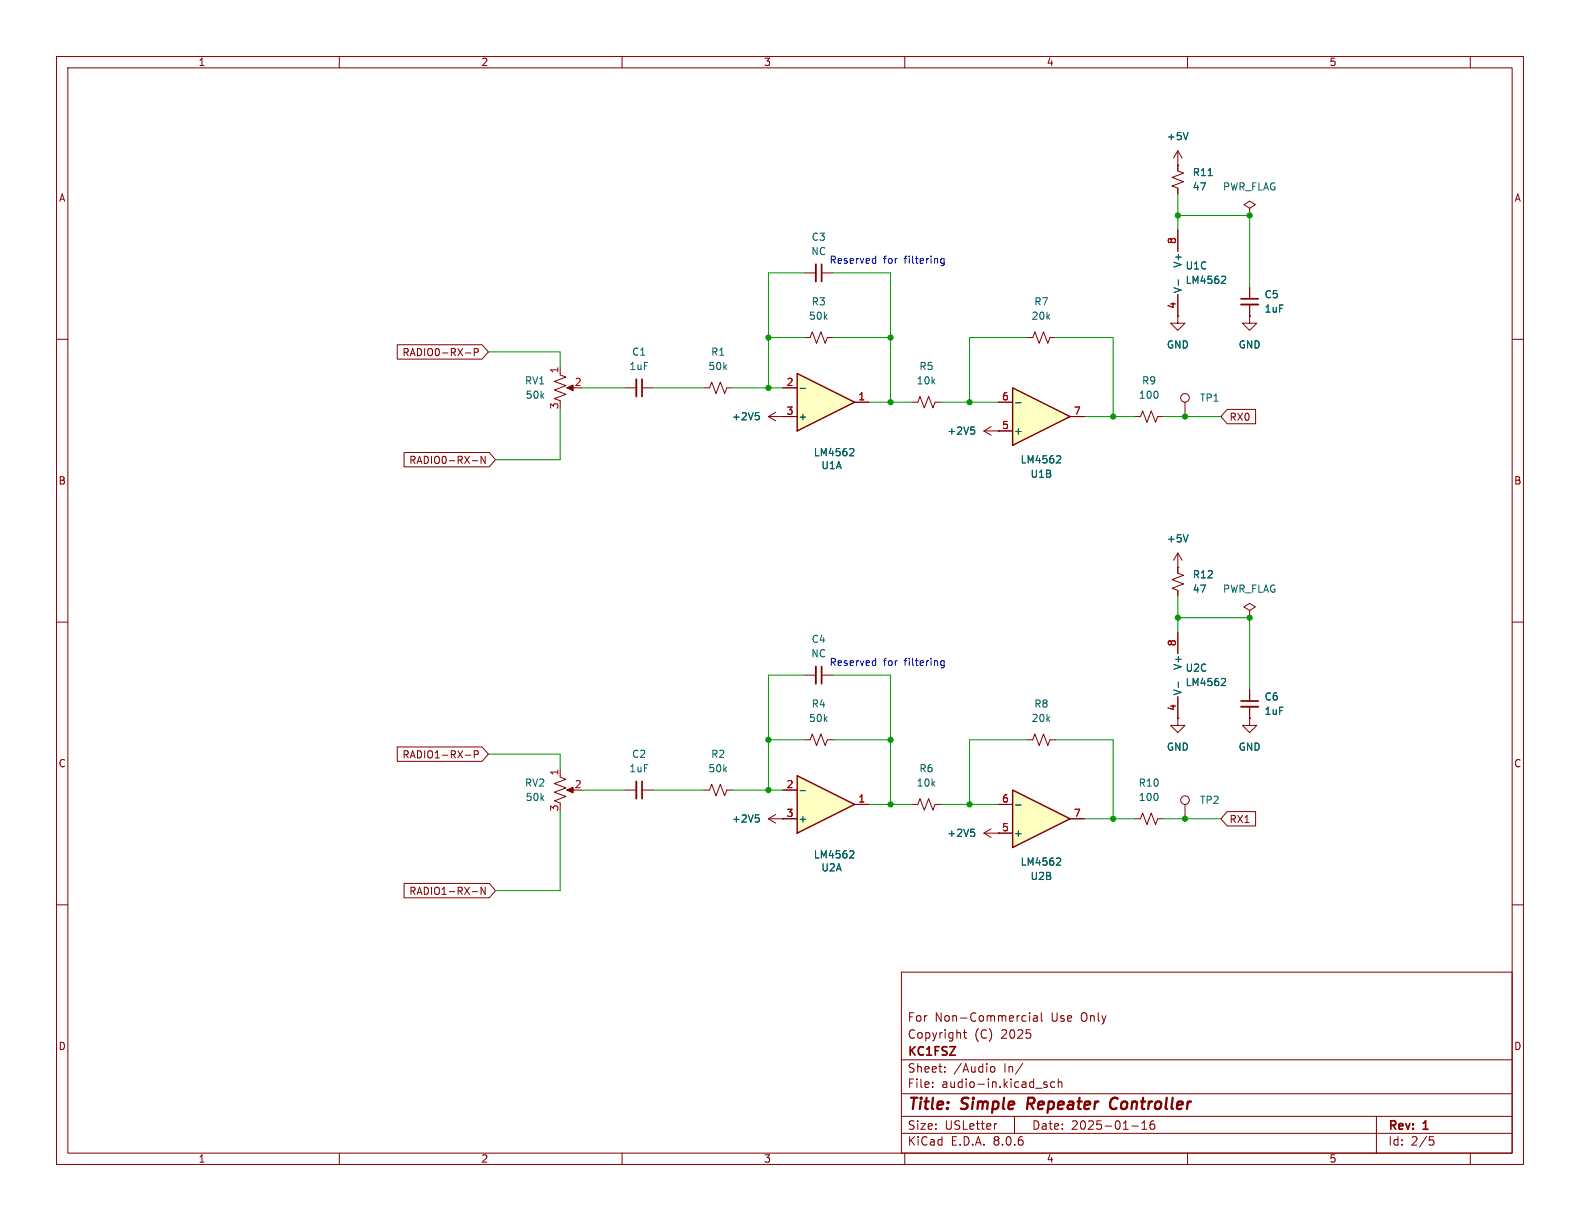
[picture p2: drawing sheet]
<svg xmlns="http://www.w3.org/2000/svg" width="279mm" height="216mm" viewBox="0 0 279 216" stroke-linecap="round" stroke-linejoin="round" font-family="sans-serif">
<g fill="none" stroke="#840000" stroke-width=".18">
<path d="M10 10h259.4v195.9h-259.4zM12 12h255.4v191.9h-255.4zM60 10v2M110 10v2M160 10v2M210 10v2M260 10v2M208.3 29.2h.1M208.3 26.7l-.8 1.2M208.3 26.7v2.5M208.3 26.7l.7 1.2M221 36.8l1-.6-1-.6-1 .6 1 .6v1.3"/>
<path d="M221 38.1h.1M10 60h2M181.6 59.7h1l.4-1 .8 2 .7-2 .8 2 .4-1h1M208.3 55.9v1.3h1.2l-1.2 1.2-1.3-1.2h1.3M208.3 55.9h.1M208.3 40.6v3.9M208.3 52.1v3.8M221 55.9v1.3h1.2l-1.2 1.2-1.3-1.2h1.3M221 55.9h.1M221 50.8v2M221 53.8v2.1M267.4 60h2"/>
<path d="M161.3 71.1h1l.4-1 .7 2 .8-2 .8 2 .4-1h1M10 110h2M142.2 119.4h2.1M145.3 119.4h2M267.4 110h2M181.6 130.8h1l.4-1 .8 2 .7-2 .8 2 .4-1h1M10 160h2M161.3 142.2h1l.4-1 .7 2.1 .8-2.1 .8 2.1 .4-1.1h1M267.4 160h2M159.4 171.9h108v32h-108zM182.1 179.1v.1M182.1 179.6v1"/>
<path d="M182.8 179.7h.6v.9M183.4 179.9l-.5 .1a.29 .29 0 0 0-.2 .3 .29 .29 0 0 0 .2 .3l.5-.1M184.1 179.1v1.3l.3 .2M159.4 197.4h108M159.4 193.4h108M159.4 187.4h108M164.9 192.1v.2M164.9 191.4v.1M167.1 189.4v.2M167.1 188.7v.1M170.4 182.6h.5M170.6 182.1v1.3l.3 .2"/>
<path d="M175.1 188.9l.3-.3 .4 .1 .1 .2v.4l-.1 .2-.4 .1-.3-.3M176.3 198.7l-.3 .1M179.4 197.4v3M180.9 188l-1.3 1.9M185.1 191.4l-.3-.1-.2 .2v.2l.5 .2v.3h-.5M186.5 191.4l-.4-.1-.3 .3v.4l.1 .2h.6M187.1 191.4l.3-.1 .3 .1 .1 .9M187.1 190.8v1.5M200.1 199.1h1.2M201.9 199.7h.9M201.9 198.6l.5-.4v1.5M204.1 198.2a.59 .59 0 0 0-.7 .6v.6l.1 .2 .4 .1 .2-.2 .1-.5-.1-.2h-.5l-.2 .2"/>
<path d="M243.4 197.4v6.5M60 203.9v2M110 203.9v2M159.4 200.4h108M160 203.9v2M210 203.9v2M252.8 201h.7M252.9 201.6h.4l.3 .2-.2 .6-.5 .1M260 203.9v2"/>
</g>
<path d="M181.9 194.1l-.3 2M197.3 194.1a1.13 1.13 0 0 0-1 .7 1.13 1.13 0 0 0 .3 1.2l.2 .1 .5-.1" fill="none" stroke="#840000" stroke-width=".4"/>
<path d="M210.1 23.4l-.4 1.3M208.4 49.5v1M216.2 48.8l.4 .1 .1 .3-.7 .9h.7" fill="none" stroke="#006464" stroke-width=".18"/>
<path d="M219.5 53.8h3M144.3 117.9v3" fill="none" stroke="#840000" stroke-width=".33"/>
<path d="M219.5 52.8h3M145.3 117.9v3" fill="none" stroke="#840000" stroke-width=".3"/>
<path d="M179.1 68.6l10.1 5.1-10.1 5z" fill="#ffffc2"/>
<path d="M179.1 68.6l10.1 5.1-10.1 5z" fill="none" stroke="#840000" stroke-width=".25"/>
<g fill="none" stroke="#840000" stroke-width=".18">
<path d="M174 76.2h5.1M174 76.2l1.3 .8M175.3 75.4l-1.3 .8M176.5 76.2h.1M176.5 71.1h2.6M189.2 73.7h2.6M208.3 97.8v3.5l1 .4-2 .8 2 .8-2 .7 1 .4v1M208.3 97.8l-.8 1.3M208.3 97.8l.7 1.3M208.3 100.3h.1M221 108l1-.7-1-.6-1 .6 1 .7v1.2M221 109.2h.1"/>
<path d="M142.2 130.8h1.1l.3-1 .8 2 .8-2 .7 2 .4-1h1"/>
</g>
<path d="M171.7 75.5h.6M172.1 76l.3 .2v.3l-.3 .3M179.6 71.2h1M187 80.6h.4l.2 .4-.8 .9h.8M210.1 94.6l-.4 1.2" fill="none" stroke="#006464" stroke-width=".18"/>
<path d="M141 137.2l10.1 5-10.1 5.1z" fill="#ffffc2"/>
<path d="M141 137.2l10.1 5-10.1 5.1z" fill="none" stroke="#840000" stroke-width=".25"/>
<g fill="none" stroke="#840000" stroke-width=".18">
<path d="M208.3 29.2v1l1 .4-2 .8 2 .7-2 .8 1 .4v1M142.2 59.7h1.1l.3-1 .8 2 .8-2 .7 2 .4-1h1M142.2 48.3h2.1M145.3 48.3h2M99.1 66.3l1 .4-2.1 .7 2.1 .8-2.1 .8 2.1 .7-2.1 .8 1.1 .4v.2M99.1 64.8v1.2M100.6 68.6h1M200.7 73.7h1l.4-1.1 .7 2.1 .8-2.1 .7 2.1 .4-1h1M209.5 71.1v2.6M138.4 139.7h2.6M138.4 144.8h2.6M151.1 142.2h2.6"/>
<path d="M174 147.3l1.3 .8M174 147.3h2.5M175.3 146.6l-1.3 .7M176.5 147.3h.1M200.7 144.8h1l.4-1 .7 2 .8-2 .7 2 .4-1h1"/>
<circle cx="209.5" cy="70.4" r=".76"/>
</g>
<path d="M213.7 31.1h.7M141.5 139.8h1M150.4 150.4l.5 .1 .1 .3-.8 .9h.8M171.7 146.6h.6M172.1 147.1l.3 .3v.3l-.3 .2" fill="none" stroke="#006464" stroke-width=".18"/>
<path d="M100.2 68.6l1.1-.5v1z" fill="#840000" stroke="#840000" stroke-width=".18"/>
<path d="M144.3 46.7v3.1" fill="none" stroke="#840000" stroke-width=".33"/>
<path d="M145.3 46.7v3.1" fill="none" stroke="#840000" stroke-width=".3"/>
<path d="M179.1 139.7l10.1 5.1-10.1 5.1z" fill="#ffffc2"/>
<path d="M179.1 139.7l10.1 5.1-10.1 5.1z" fill="none" stroke="#840000" stroke-width=".25"/>
<g fill="none" stroke="#840000" stroke-width=".18">
<path d="M208.3 111.8v3.8M208.3 127v1.3h1.2l-1.2 1.2-1.3-1.2h1.3M208.3 127h.1M208.3 123.2v3.8M221 127v1.3h1.2l-1.2 1.2-1.3-1.2h1.3M221 127h.1M221 121.9v2.1M221 125v2M176.5 147.3h2.6M176.5 142.2h2.6M189.2 144.8h2.6M209.5 142.2v2.6"/>
<circle cx="209.5" cy="141.5" r=".76"/>
</g>
<path d="M216.2 120h.4l.1 .3-.7 .9h.7M208.4 120.6v1M179.6 142.3h1M187 151.7l.4 .1 .2 .3-.8 .9h.8" fill="none" stroke="#006464" stroke-width=".18"/>
<path d="M219.5 125h3" fill="none" stroke="#840000" stroke-width=".33"/>
<path d="M219.5 124h3" fill="none" stroke="#840000" stroke-width=".3"/>
<path d="M141 66l10.1 5.1-10.1 5.1z" fill="#ffffc2"/>
<path d="M141 66l10.1 5.1-10.1 5.1z" fill="none" stroke="#840000" stroke-width=".25"/>
<g fill="none" stroke="#840000" stroke-width=".18">
<path d="M208.3 29.2h.1M208.3 29.2v1M208.3 33.3v1M208.3 55.9h.1M208.3 40.6v3.9M208.3 52.1v3.8M221 55.9h.1M221 50.8v2M221 53.8v2.1M70.2 61h15l1.2 1.2-1.2 1.3h-15zM82.3 62.4h1M83.9 62.3l.6-.1 .1-.1-.1-.3-.6-.2v1.3"/>
<path d="M110.5 68.6h2M113.5 68.6h2.1M124.5 68.6h1l.4-1 .7 2 .8-2 .7 2 .4-1h1M135.9 73.7h5.1M135.9 73.7l1.3 .7M137.2 72.9l-1.3 .8M138.4 73.7h.1M138.4 68.6h2.6M151.1 71.1h2.6M176.5 76.2h.1M176.5 71.1h2.6M176.5 76.2h2.6"/>
<path d="M189.2 73.7h2.6M217 72.4h5v2.5h-5l-1.1-1.2zM71.5 80h15l1.1 1.3-1.1 1.3h-15zM83.5 81.5h1M85.8 80.7v1.3l-.7-1.3v1.3M208.3 100.3h.1M208.3 100.3v1M208.3 104.4v1M208.3 111.8v3.8M70.2 132.1h15l1.2 1.3-1.2 1.2h-15zM82.3 133.5h1M83.9 133.4h.6l.1-.2-.1-.3-.6-.1v1.2"/>
<path d="M99.1 137.4l1 .4-2.1 .8 2.1 .7-2.1 .8 2.1 .7-2.1 .8 1.1 .4v.2M99.1 135.9v1.3M100.6 139.7h1M110.5 139.7h2M113.5 139.7h2.1M124.5 139.7h1l.4-1 .7 2 .8-2 .7 2 .4-1h1M138.4 139.7h2.6M208.3 127h.1M208.3 123.2v3.8M221 127h.1M221 121.9v2.1M221 125v2"/>
<path d="M71.5 156.2h15l1.1 1.3-1.1 1.3h-15zM83.5 157.7h1M85.8 156.9v1.3l-.7-1.3v1.3M135.9 144.8l1.3 .7M135.9 144.8h5.1M137.2 144l-1.3 .8M138.4 144.8h.1M151.1 142.2h2.6M176.5 147.3h.1M176.5 142.2h2.6M176.5 147.3h2.6M189.2 144.8h2.6"/>
<path d="M217 143.5h5v2.6h-5l-1.1-1.3z"/>
</g>
<g fill="none" stroke="#006464" stroke-width=".18">
<path d="M210.1 23.4l-.4 1.3M213.7 31.1h.7M208.4 49.5v1M216.2 48.8l.4 .1 .1 .3-.7 .9h.7M133.6 73h.6M134 73.5l.3 .2v.3l-.3 .2M141.5 68.7h1M150.4 79.3l.5 .1 .1 .3-.8 .9h.8M171.7 75.5h.6M172.1 76l.3 .2v.3l-.3 .3M179.6 71.2h1M187 80.6h.4l.2 .4-.8 .9h.8"/>
<path d="M210.1 94.6l-.4 1.2M216.2 120h.4l.1 .3-.7 .9h.7M141.5 139.8h1M208.4 120.6v1M133.6 144.1h.6M134 144.6l.3 .2v.3l-.3 .3M150.4 150.4l.5 .1 .1 .3-.8 .9h.8M171.7 146.6h.6M172.1 147.1l.3 .3v.3l-.3 .2M179.6 142.3h1M187 151.7l.4 .1 .2 .3-.8 .9h.8"/>
</g>
<path d="M112.5 67.1v3M112.5 138.2v3" fill="none" stroke="#840000" stroke-width=".33"/>
<path d="M113.5 67.1v3M113.5 138.2v3" fill="none" stroke="#840000" stroke-width=".3"/>
<path d="M100.2 139.7l1.1-.5v1z" fill="#840000" stroke="#840000" stroke-width=".18"/>
<path d="M154.5 45.7l.4 .1M154.9 45.3v1.3M154.9 46.5l-.4 .1M167 45.8l-.4-.1-.3 .3 .2 .5h.5M167 45.7v1l-.3 .3-.3-.1M154.5 116.8l.4 .1M154.9 116.4v1.3M154.9 117.6l-.4 .1M167 116.8v1.1l-.3 .2-.3-.1M167 116.9l-.4-.1-.3 .3 .2 .5h.5" fill="none" stroke="#0000c2" stroke-width=".18"/>
<g fill="none" stroke="#009600" stroke-width=".18">
<path d="M208.3 38.1h12.7v12.7M208.3 34.3v6.3M135.9 59.7h6.3M142.2 48.3h-6.3v20.3M147.3 48.3h10.2v22.8M147.3 59.7h10.2M181.6 59.7h-10.2v11.4M186.7 59.7h10.1v14M86.4 62.2h12.7v2.6M99.1 72.4v8.9h-11.5M102.9 68.6h7.6M115.6 68.6h8.9"/>
<path d="M129.5 68.6h8.9M153.7 71.1h7.6M166.4 71.1h10.1M191.8 73.7h8.9M205.7 73.7h10.2M142.2 119.4h-6.3v20.3M147.3 119.4h10.2v22.8M208.3 109.2h12.7v12.7M208.3 105.4v6.4M86.4 133.4h12.7v2.5M102.9 139.7h7.6M115.6 139.7h8.9"/>
<path d="M129.5 139.7h8.9M135.9 130.8h6.3M147.3 130.8h10.2M181.6 130.8h-10.2v11.4M186.7 130.8h10.1v14M99.1 143.5v14h-11.5M153.7 142.2h7.6M166.4 142.2h10.1M191.8 144.8h8.9M205.7 144.8h10.2"/>
</g>
<g fill="#009600" stroke="#009600" stroke-width=".18">
<circle cx="221" cy="38.1" r=".46"/>
<circle cx="196.8" cy="73.7" r=".46"/>
<circle cx="208.3" cy="109.2" r=".46"/>
<circle cx="221" cy="109.2" r=".46"/>
<circle cx="209.5" cy="73.7" r=".46"/>
<circle cx="208.3" cy="38.1" r=".46"/>
<circle cx="171.4" cy="71.1" r=".46"/>
<circle cx="157.5" cy="71.1" r=".46"/>
<circle cx="196.8" cy="144.8" r=".46"/>
<circle cx="157.5" cy="142.2" r=".46"/>
<circle cx="135.9" cy="130.8" r=".46"/>
<circle cx="171.4" cy="142.2" r=".46"/>
<circle cx="157.5" cy="130.8" r=".46"/>
<circle cx="209.5" cy="144.8" r=".46"/>
<circle cx="135.9" cy="59.7" r=".46"/>
<circle cx="135.9" cy="139.7" r=".46"/>
<circle cx="135.9" cy="68.6" r=".46"/>
<circle cx="157.5" cy="59.7" r=".46"/>
</g>
<g font-size="2.8" fill="#840000">
<text x="160.4" y="196.8">Title:</text>
<text x="170.1" y="196.8">Simple</text>
<text x="182.5" y="196.8">Repeater</text>
<text x="197.9" y="196.8">Controller</text>
</g>
<g font-size="2.1" fill="#840000">
<text x="160.4" y="183.9">Copyright</text>
<text x="160.4" y="180.9">For</text>
<text x="165.3" y="180.9">Non-Commercial</text>
<text x="172.3" y="183.9">(C)</text>
<text x="177.1" y="183.9">2025</text>
<text x="185.9" y="180.9">Use</text>
<text x="191.3" y="180.9">Only</text>
<text x="160.4" y="189.9">Sheet:</text>
<text x="160.4" y="187.1">KC1FSZ</text>
<text x="168.6" y="189.9">/Audio</text>
<text x="177.6" y="189.9">In/</text>
<text x="160.4" y="192.6">File:</text>
<text x="166.5" y="192.6">audio-in.kicad_sch</text>
<text x="160.4" y="202.8">KiCad</text>
<text x="160.4" y="200">Size:</text>
<text x="167.1" y="200">USLetter</text>
<text x="168.1" y="202.8">E.D.A.</text>
<text x="175.7" y="202.8">8.0.6</text>
<text x="182.4" y="200">Date:</text>
<text x="189.4" y="200">2025-01-16</text>
<text x="245.4" y="200.2">Rev:</text>
<text x="245.4" y="202.8">Id:</text>
<text x="249.5" y="202.8">2/5</text>
<text x="251.8" y="200.2">1</text>
</g>
<g font-size="1.8" fill="#840000">
<text x="35" y="11.9">1</text>
<text x="85" y="11.9">2</text>
<text x="135" y="11.9">3</text>
<text x="185" y="11.9">4</text>
<text x="235" y="11.9">5</text>
<text x="10.3" y="35.9">A</text>
<text x="267.7" y="35.9">A</text>
<text x="71.1" y="63.2">RADIO0-RX-P</text>
<text x="217.3" y="74.6">RX0</text>
<text x="72.3" y="82.2">RADIO0-RX-N</text>
<text x="10.3" y="85.9">B</text>
<text x="267.7" y="85.9">B</text>
<text x="10.3" y="135.9">C</text>
<text x="71.1" y="134.3">RADIO1-RX-P</text>
<text x="267.7" y="135.9">C</text>
<text x="217.3" y="145.7">RX1</text>
<text x="72.3" y="158.4">RADIO1-RX-N</text>
<text x="10.3" y="185.9">D</text>
<text x="267.7" y="185.9">D</text>
<text x="35" y="205.8">1</text>
<text x="85" y="205.8">2</text>
<text x="135" y="205.8">3</text>
<text x="185" y="205.8">4</text>
<text x="235" y="205.8">5</text>
</g>
<g font-size="1.8" fill="#006464">
<text x="206.2" y="25">+5V</text>
<text x="210.8" y="31.3">R11</text>
<text x="210.8" y="33.9">47</text>
<text x="216.2" y="33.9">PWR_FLAG</text>
<text x="143.4" y="45.3">NC</text>
<text x="143.4" y="42.8">C3</text>
<text x="209.1" y="47.4" transform="rotate(-90 209.1 47.4)">V+</text>
<text x="209.6" y="47.9">U1C</text>
<text x="209.1" y="51.9" transform="rotate(-90 209.1 51.9)">V-</text>
<text x="209.6" y="50.4">LM4562</text>
<text x="223.5" y="52.9">C5</text>
<text x="143" y="56.7">50k</text>
<text x="143.4" y="54.2">R3</text>
<text x="182.3" y="56.7">20k</text>
<text x="182.8" y="54.2">R7</text>
<text x="223.5" y="55.5">1uF</text>
<text x="111.2" y="65.6">1uF</text>
<text x="111.7" y="63.1">C1</text>
<text x="125.2" y="65.6">50k</text>
<text x="125.7" y="63.1">R1</text>
<text x="162.5" y="65.6">R5</text>
<text x="206.2" y="61.8">GND</text>
<text x="218.9" y="61.8">GND</text>
<text x="92.7" y="68.2">RV1</text>
<text x="92.9" y="70.7">50k</text>
<text x="162" y="68.2">10k</text>
<text x="201.3" y="70.7">100</text>
<text x="201.9" y="68.2">R9</text>
<text x="212.1" y="71.2">TP1</text>
<text x="129.3" y="74.5">+2V5</text>
<text x="141.1" y="74.5">+</text>
<text x="167.4" y="77.1">+2V5</text>
<text x="179.2" y="77.1">+</text>
<text x="143.8" y="80.9">LM4562</text>
<text x="145.2" y="83.2">U1A</text>
<text x="180.4" y="82.1">LM4562</text>
<text x="182.1" y="84.7">U1B</text>
<text x="206.2" y="96.1">+5V</text>
<text x="210.8" y="102.5">R12</text>
<text x="210.8" y="105">47</text>
<text x="216.2" y="105">PWR_FLAG</text>
<text x="143.4" y="113.9">C4</text>
<text x="143.4" y="116.4">NC</text>
<text x="209.1" y="118.6" transform="rotate(-90 209.1 118.6)">V+</text>
<text x="209.6" y="119">U2C</text>
<text x="143.4" y="125.3">R4</text>
<text x="182.8" y="125.3">R8</text>
<text x="209.1" y="123.1" transform="rotate(-90 209.1 123.1)">V-</text>
<text x="209.6" y="121.5">LM4562</text>
<text x="223.5" y="124.1">C6</text>
<text x="143" y="127.9">50k</text>
<text x="182.3" y="127.9">20k</text>
<text x="223.5" y="126.6">1uF</text>
<text x="111.2" y="136.8">1uF</text>
<text x="111.7" y="134.2">C2</text>
<text x="125.2" y="136.8">50k</text>
<text x="125.7" y="134.2">R2</text>
<text x="162.5" y="136.8">R6</text>
<text x="206.2" y="132.9">GND</text>
<text x="218.9" y="132.9">GND</text>
<text x="92.7" y="139.3">RV2</text>
<text x="92.9" y="141.8">50k</text>
<text x="162" y="139.3">10k</text>
<text x="201.3" y="139.3">R10</text>
<text x="201.3" y="141.8">100</text>
<text x="212.1" y="142.3">TP2</text>
<text x="129.3" y="145.6">+2V5</text>
<text x="141.1" y="145.6">+</text>
<text x="167.4" y="148.2">+2V5</text>
<text x="179.2" y="148.2">+</text>
<text x="143.8" y="152">LM4562</text>
<text x="145.2" y="154.3">U2A</text>
<text x="180.4" y="153.3">LM4562</text>
<text x="182.1" y="155.8">U2B</text>
</g>
<g font-size="1.8" fill="#0000c2">
<text x="146.6" y="46.8">Reserved</text>
<text x="156.2" y="46.8">for</text>
<text x="160.1" y="46.8">filtering</text>
<text x="146.6" y="118">Reserved</text>
<text x="156.2" y="118">for</text>
<text x="160.1" y="118">filtering</text>
</g>
<g font-size="1.8" fill="#a90000">
<text x="208" y="43.3" transform="rotate(-90 208 43.3)">8</text>
<text x="208" y="54.7" transform="rotate(-90 208 54.7)">4</text>
<text x="98.8" y="66.1" transform="rotate(-90 98.8 66.1)">1</text>
<text x="101.5" y="68.3">2</text>
<text x="139" y="68.3">2</text>
<text x="151.7" y="70.9">1</text>
<text x="177.1" y="70.9">6</text>
<text x="98.8" y="72.5" transform="rotate(-90 98.8 72.5)">3</text>
<text x="139" y="73.4">3</text>
<text x="177.1" y="75.9">5</text>
<text x="189.8" y="73.4">7</text>
<text x="208" y="114.4" transform="rotate(-90 208 114.4)">8</text>
<text x="208" y="125.8" transform="rotate(-90 208 125.8)">4</text>
<text x="98.8" y="137.2" transform="rotate(-90 98.8 137.2)">1</text>
<text x="98.8" y="143.6" transform="rotate(-90 98.8 143.6)">3</text>
<text x="101.5" y="139.4">2</text>
<text x="139" y="139.4">2</text>
<text x="151.7" y="142">1</text>
<text x="177.1" y="142">6</text>
<text x="139" y="144.5">3</text>
<text x="177.1" y="147.1">5</text>
<text x="189.8" y="144.5">7</text>
</g>
</svg>
